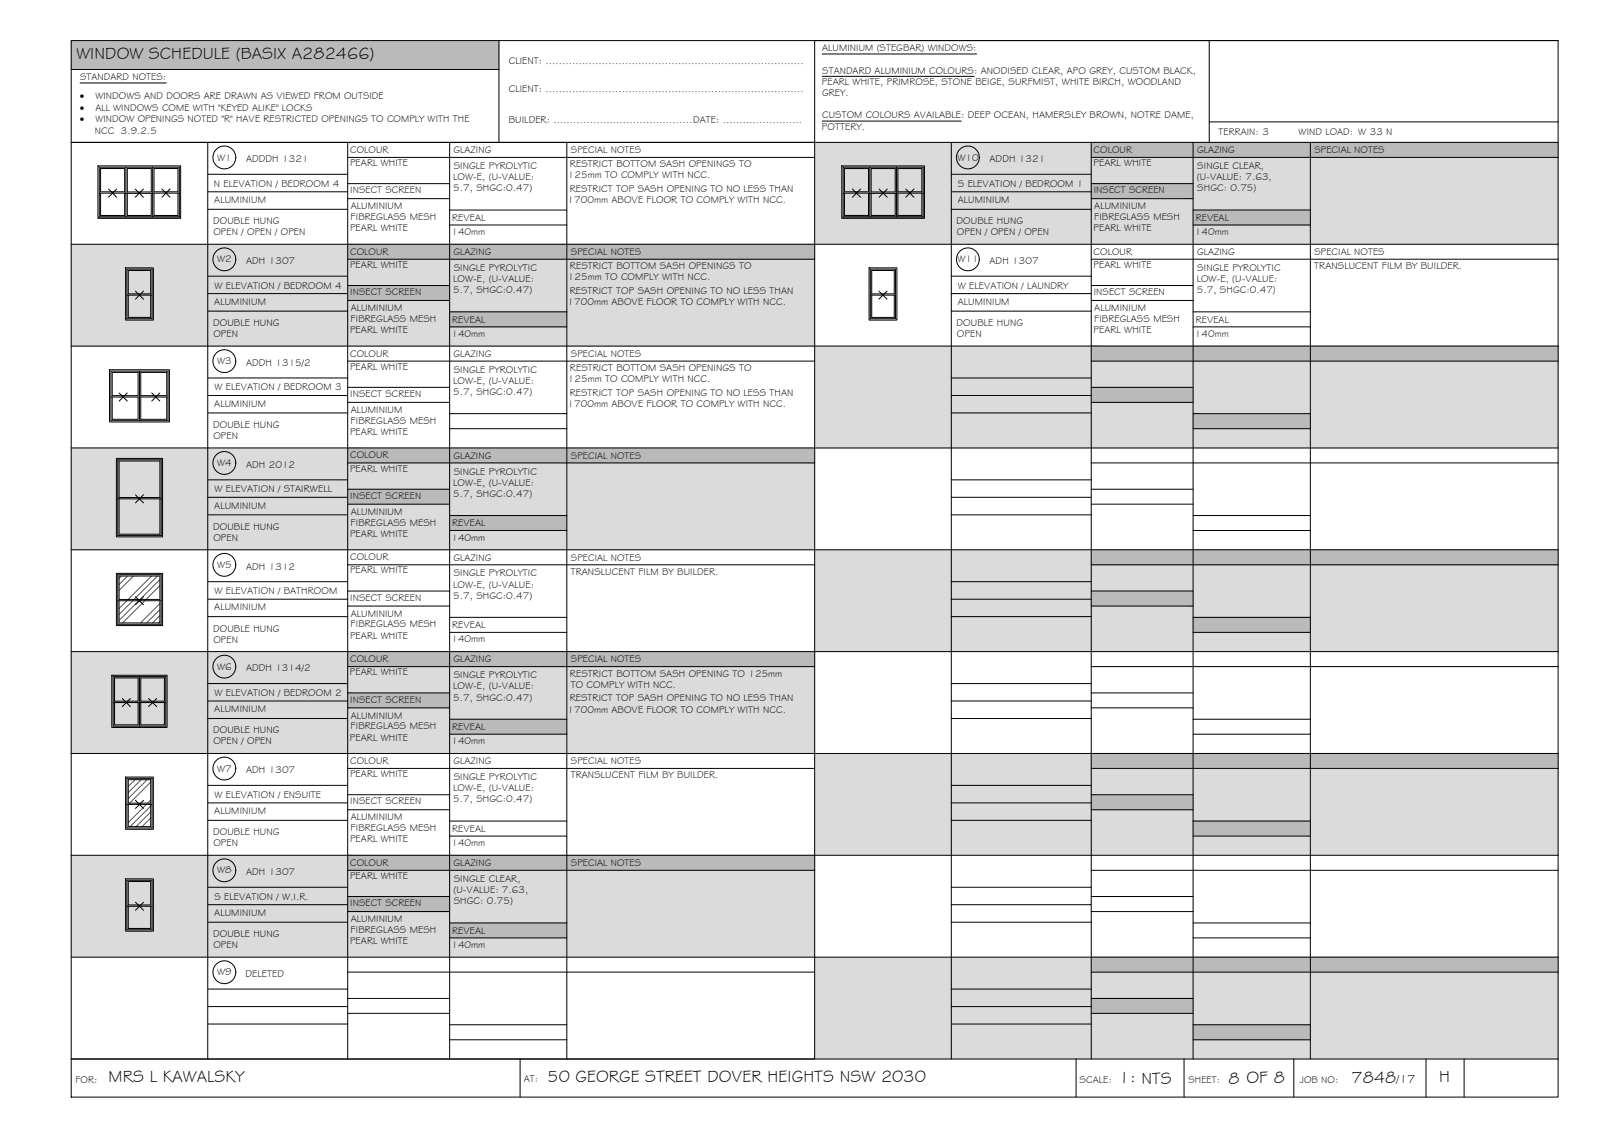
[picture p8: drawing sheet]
<svg xmlns="http://www.w3.org/2000/svg" width="420mm" height="297mm" viewBox="0 0 420 297" stroke-linecap="round" stroke-linejoin="round" font-family="sans-serif">
<!-- layer: WINDOW SCHEDULE HATCH -->
<g fill="#dbdbdb" stroke="#dbdbdb" stroke-width=".26">
<path d="M213.7 37.3l195 26.7v-26.7zM213.7 37.3l195 26.7h-195z"/>
<path d="M18.7 64l195 26.7v-26.7zM18.7 64l195 26.7h-195z"/>
<path d="M213.7 90.7l195 26.7v-26.7zM213.7 90.7l195 26.7h-195z"/>
<path d="M18.7 117.4l195 26.7v-26.7zM18.7 117.4l195 26.7h-195z"/>
<path d="M213.7 144.1l195 26.7v-26.7zM213.7 144.1l195 26.7h-195z"/>
<path d="M18.7 170.8l195 26.7v-26.7zM18.7 170.8l195 26.7h-195z"/>
<path d="M213.7 197.5l195 26.7v-26.7zM213.7 197.5l195 26.7h-195z"/>
<path d="M18.7 224.2l195 26.7v-26.7zM18.7 224.2l195 26.7h-195z"/>
<path d="M213.7 250.9l195 26.7v-26.7zM213.7 250.9l195 26.7h-195z"/>
</g>
<g fill="#bababa" stroke="#bababa" stroke-width=".26">
<path d="M18.7 10.6l112.2 7.6v-7.6zM18.7 10.6l112.2 7.6h-112.2z"/>
<path d="M286.2 37.3l122.5 4v-4zM286.2 37.3l122.5 4h-122.5z"/>
<path d="M286.2 48.1l26.7 4v-4zM286.2 48.1l26.7 4h-26.7z"/>
<path d="M312.9 55.1l30.8 3.9v-3.9zM312.9 55.1l30.8 3.9h-30.8z"/>
<path d="M91.2 64l122.5 4v-4zM91.2 64l122.5 4h-122.5z"/>
<path d="M91.2 74.9l26.7 3.9v-3.9zM91.2 74.9l26.7 3.9h-26.7z"/>
<path d="M117.9 81.8l30.8 3.9v-3.9zM117.9 81.8l30.8 3.9h-30.8z"/>
<path d="M286.2 90.7l122.5 4v-4zM286.2 90.7l122.5 4h-122.5z"/>
<path d="M286.2 101.6l26.7 3.9v-3.9zM286.2 101.6l26.7 3.9h-26.7z"/>
<path d="M312.9 108.5l30.8 3.9v-3.9zM312.9 108.5l30.8 3.9h-30.8z"/>
<path d="M91.2 117.4l122.5 4v-4zM91.2 117.4l122.5 4h-122.5z"/>
<path d="M91.2 128.3l26.7 3.9v-3.9zM91.2 128.3l26.7 3.9h-26.7z"/>
<path d="M117.9 135.2l30.8 3.9v-3.9zM117.9 135.2l30.8 3.9h-30.8z"/>
<path d="M286.2 144.1l122.5 4v-4zM286.2 144.1l122.5 4h-122.5z"/>
<path d="M286.2 155l26.7 3.9v-3.9zM286.2 155l26.7 3.9h-26.7z"/>
<path d="M312.9 161.9l30.8 3.9v-3.9zM312.9 161.9l30.8 3.9h-30.8z"/>
<path d="M91.2 170.8l122.5 4v-4zM91.2 170.8l122.5 4h-122.5z"/>
<path d="M91.2 181.6l26.7 4v-4zM91.2 181.6l26.7 4h-26.7z"/>
<path d="M117.9 188.6l30.8 3.9v-3.9zM117.9 188.6l30.8 3.9h-30.8z"/>
<path d="M286.2 197.5l122.5 4v-4zM286.2 197.5l122.5 4h-122.5z"/>
<path d="M286.2 208.4l26.7 3.9v-3.9zM286.2 208.4l26.7 3.9h-26.7z"/>
<path d="M312.9 215.3l30.8 3.9v-3.9zM312.9 215.3l30.8 3.9h-30.8z"/>
<path d="M91.2 224.2l122.5 4v-4zM91.2 224.2l122.5 4h-122.5z"/>
<path d="M91.2 235l26.7 4v-4zM91.2 235l26.7 4h-26.7z"/>
<path d="M117.9 242l30.8 3.9v-3.9zM117.9 242l30.8 3.9h-30.8z"/>
<path d="M286.2 250.9l122.5 4v-4zM286.2 250.9l122.5 4h-122.5z"/>
<path d="M286.2 261.8l26.7 3.9v-3.9zM286.2 261.8l26.7 3.9h-26.7z"/>
<path d="M312.9 268.7l30.8 3.9v-3.9zM312.9 268.7l30.8 3.9h-30.8z"/>
</g>
<!-- layer: BORDER -->
<g fill="none" stroke="#000" stroke-width=".26">
<path d="M18.7 10.6h390v277h-390zM18.7 18.2h112.2M130.9 10.6v26.7M317.1 10.6v26.7M408.7 10.6h-195v267M18.7 37.3h390M54.5 37.3v240.3M91.2 37.3v240.3M117.9 37.3v240.3M148.7 37.3v240.3M249.5 37.3v240.3M286.2 37.3v240.3"/>
<path d="M312.9 37.3v240.3M317.1 32h91.6M343.7 37.3v240.3M54.5 45.7h36.7M54.5 50.3h36.7M54.5 54.9h36.7M91.2 41.3h122.5M91.2 48.1h26.7M91.2 52.1h26.7M117.9 55.1h30.8M117.9 59h30.8M249.5 45.7h36.7"/>
<path d="M249.5 50.3h36.7M249.5 54.9h36.7M286.2 41.3h122.5M286.2 48.1h26.7M286.2 52.1h26.7M312.9 55.1h30.8M312.9 59h30.8M18.7 64h390M54.5 72.4h36.7M54.5 77h36.7M91.2 68h122.5M91.2 74.9h26.7"/>
<path d="M91.2 78.8h26.7M249.5 72.4h36.7M249.5 77h36.7M286.2 68h122.5M286.2 74.9h26.7M286.2 78.8h26.7M18.7 90.7h390M54.5 81.6h36.7M54.5 99.1h36.7M91.2 94.7h122.5M117.9 81.8h30.8M117.9 85.7h30.8"/>
<path d="M249.5 81.6h36.7M249.5 99.1h36.7M286.2 94.7h122.5M312.9 81.8h30.8M312.9 85.7h30.8M18.7 117.4h390M54.5 103.7h36.7M54.5 108.3h36.7M91.2 101.6h26.7M91.2 105.5h26.7M117.9 108.5h30.8M117.9 112.4h30.8"/>
<path d="M249.5 103.7h36.7M249.5 108.3h36.7M286.2 101.6h26.7M286.2 105.5h26.7M312.9 108.5h30.8M312.9 112.4h30.8M54.5 125.8h36.7M54.5 130.4h36.7M54.5 135h36.7M91.2 121.4h122.5M91.2 128.3h26.7M91.2 132.2h26.7"/>
<path d="M117.9 135.2h30.8M117.9 139.1h30.8M249.5 125.8h36.7M249.5 130.4h36.7M249.5 135h36.7M286.2 121.4h122.5M286.2 128.3h26.7M286.2 132.2h26.7M312.9 135.2h30.8M312.9 139.1h30.8M18.7 144.1h390M54.5 152.5h36.7"/>
<path d="M54.5 157.1h36.7M91.2 148.1h122.5M91.2 155h26.7M91.2 158.9h26.7M249.5 152.5h36.7M249.5 157.1h36.7M286.2 148.1h122.5M286.2 155h26.7M286.2 158.9h26.7M18.7 170.8h390M54.5 161.7h36.7M54.5 179.2h36.7"/>
<path d="M91.2 174.8h122.5M117.9 161.9h30.8M117.9 165.8h30.8M249.5 161.7h36.7M249.5 179.2h36.7M286.2 174.8h122.5M312.9 161.9h30.8M312.9 165.8h30.8M18.7 197.5h390M54.5 183.8h36.7M54.5 188.4h36.7M91.2 181.7h26.7"/>
<path d="M91.2 185.6h26.7M117.9 188.6h30.8M117.9 192.5h30.8M249.5 183.8h36.7M249.5 188.4h36.7M286.2 181.7h26.7M286.2 185.6h26.7M312.9 188.6h30.8M312.9 192.5h30.8M54.5 205.9h36.7M54.5 210.5h36.7M54.5 215.1h36.7"/>
<path d="M91.2 201.5h122.5M91.2 208.4h26.7M91.2 212.3h26.7M117.9 215.3h30.8M117.9 219.2h30.8M249.5 205.9h36.7M249.5 210.5h36.7M249.5 215.1h36.7M286.2 201.5h122.5M286.2 208.4h26.7M286.2 212.3h26.7M312.9 215.3h30.8"/>
<path d="M312.9 219.2h30.8M18.7 224.2h390M54.5 232.6h36.7M54.5 237.2h36.7M91.2 228.2h122.5M91.2 235h26.7M91.2 239h26.7M249.5 232.6h36.7M249.5 237.2h36.7M286.2 228.2h122.5M286.2 235h26.7M286.2 239h26.7"/>
<path d="M18.7 250.9h390M54.5 241.8h36.7M54.5 259.3h36.7M91.2 254.9h122.5M117.9 242h30.8M117.9 245.9h30.8M249.5 241.8h36.7M249.5 259.3h36.7M286.2 254.9h122.5M312.9 242h30.8M312.9 245.9h30.8M18.7 277.6h390"/>
<path d="M54.5 263.9h36.7M54.5 268.5h36.7M91.2 261.8h26.7M91.2 265.7h26.7M117.9 268.7h30.8M117.9 272.6h30.8M136.4 277.6v10M249.5 263.9h36.7M249.5 268.5h36.7M282.2 277.6v10M286.2 261.8h26.7M286.2 265.7h26.7"/>
<path d="M310.5 277.6v10M312.9 268.7h30.8M312.9 272.6h30.8M339.3 277.6v10M374 277.6v10M384 277.6v10"/>
</g>
<!-- layer: TEXT -->
<path d="M215.7 14.2h40.4M21 21.8h22.6M215.6 31.7h36.5M215.7 20h39.8" fill="none" stroke="#000" stroke-width=".26"/>
<!-- layer: WINDOWS -->
<g fill="none" stroke="#000" stroke-width=".26">
<path d="M26 43.8h21v13h-21zM26 50.6h7M26.4 44.2h6.3v6.1h-6.3zM26.4 50.6v5.9h6.3v-5.9M28.5 49.6l1 1 1.1-1M28.5 51.7l1-1.1 1.1 1.1M33 43.8v13M33 50.7h7M33.4 50.6v5.9h6.3v-5.9M33.4 44.2h6.3v6.1h-6.3zM35.5 49.6l1 1 1.1-1M35.5 51.7l1-1.1 1.1 1.1"/>
<path d="M40 43.8v13M40 50.6h7M40.4 44.2h6.3v6.1h-6.3zM40.4 50.6v5.9h6.3v-5.9M42.5 49.6l1 1 1.1-1M42.5 51.7l1-1.1 1.1 1.1M221.1 43.8h21v13h-21zM221.1 50.6h7M221.5 44.2h6.3v6.1h-6.3zM221.5 50.6v5.9h6.3v-5.9M223.6 49.6l1 1 1.1-1M223.6 51.7l1-1.1 1.1 1.1"/>
<path d="M228.1 50.7h7M228.1 43.8v13M228.5 50.6v5.9h6.3v-5.9M228.5 44.2h6.3v6.1h-6.3zM230.6 49.6l1 1 1.1-1M230.6 51.7l1-1.1 1.1 1.1M235.1 50.6h7M235.1 43.8v13M235.5 44.2h6.3v6.1h-6.3zM235.5 50.6v5.9h6.3v-5.9M237.6 49.6l1 1 1.1-1M237.6 51.7l1-1.1 1.1 1.1"/>
<path d="M33.3 70.6h6.6v13h-6.6zM33.3 77.4h6.6M33.6 70.9h5.9v6.1h-5.9zM33.6 77.4v5.8h5.9v-5.8M35.5 76.3l1.1 1.1 1-1.1M35.5 78.4l1.1-1 1 1M228.3 70.6h6.6v13h-6.6zM228.3 77.4h6.6M228.6 70.9h5.9v6.1h-5.9zM228.6 77.4v5.8h5.9v-5.8M230.5 76.3l1.1 1.1 1-1.1M230.5 78.4l1.1-1 1 1"/>
<path d="M29.1 97.3h15v13h-15zM29.4 97.6h6.8v6.1h-6.8zM36.6 97.3v13M36.9 97.6h6.8v6.1h-6.8zM29.1 104.1h15M29.4 104.1v5.8h6.8v-5.8M31.2 103l1.1 1.1 1.1-1.1M31.2 105.1l1.1-1 1.1 1M36.9 104.1v5.8h6.8v-5.8M39.8 103l1.1 1.1 1-1.1M39.8 105.1l1.1-1 1 1M30.9 120.5h11.4v19.9h-11.4z"/>
<path d="M30.9 130.8h11.4M31.2 120.9h10.7v9.5h-10.7zM31.2 130.8v9.3h10.7v-9.3M35.5 129.7l1.1 1.1 1-1.1M35.5 131.8l1.1-1 1 1M30.9 150.7h11.4v13h-11.4zM30.9 157.5h11.4M31.2 151h10.7v6.2h-10.7zM31.2 157.5v5.8h10.7v-5.8M35.5 156.4l1.1 1.1 1-1.1M35.5 158.6l1.1-1.1 1 1.1M29.7 177.4h13.8v13h-13.8z"/>
<path d="M30 177.7h6.2v6.1h-6.2zM36.6 177.4v13M36.9 177.7h6.2v6.1h-6.2zM29.7 184.2h13.8M30 184.2v5.8h6.2v-5.8M32.1 183.1l1 1.1 1.1-1.1M32.1 185.2l1-1 1.1 1M36.9 184.2v5.8h6.2v-5.8M39 183.1l1 1.1 1.1-1.1M39 185.2l1-1 1.1 1M33.3 204.1h6.6v13h-6.6zM33.3 210.9h6.6"/>
<path d="M33.6 204.4h5.9v6.2h-5.9zM33.6 210.9v5.8h5.9v-5.8M35.5 209.8l1.1 1.1 1-1.1M35.5 212l1.1-1.1 1 1.1M33.3 230.8h6.6v13h-6.6zM33.3 237.6h6.6M33.6 231.1h5.9v6.2h-5.9zM33.6 237.6v5.8h5.9v-5.8M35.5 236.5l1.1 1.1 1-1.1M35.5 238.6l1.1-1 1 1"/>
<circle cx="58.8" cy="41.3" r="3"/>
<circle cx="253.8" cy="41.3" r="3"/>
<circle cx="58.8" cy="68" r="3"/>
<circle cx="253.8" cy="68" r="3"/>
<circle cx="58.8" cy="94.7" r="3"/>
<circle cx="58.8" cy="121.4" r="3"/>
<circle cx="58.8" cy="148.1" r="3"/>
<circle cx="58.8" cy="174.8" r="3"/>
<circle cx="58.8" cy="201.5" r="3"/>
<circle cx="58.8" cy="228.2" r="3"/>
<circle cx="58.8" cy="254.9" r="3"/>
</g>
<!-- layer: NEWWORK -->
<path d="M25.7 43.5h21.7v13.7h-21.7zM25.7 57.2h21.7M220.8 43.5h21.7v13.7h-21.7zM220.8 57.2h21.7M32.9 70.2h7.3v13.7h-7.3zM227.9 70.2h7.3v13.7h-7.3zM28.7 96.9h15.7v13.7h-15.7zM30.5 120.2h12.1v20.6h-12.1zM30.5 150.3h12.1v13.7h-12.1zM29.3 177h14.5v13.7h-14.5zM32.9 203.7h7.3v13.7h-7.3zM32.9 230.4h7.3v13.7h-7.3z" fill="none" stroke="#000" stroke-width=".26"/>
<!-- layer: HATCH -->
<g fill="none" stroke="#545454" stroke-width=".26">
<path d="M31.9 151l-.7 .7M33.3 157.5l-2.1 2M33.5 151l-2.3 2.2M34.8 157.5l-3.6 3.6M35 151l-3.8 3.8M36.4 157.5l-5.2 5.2M38 157.5l-5.9 5.8M39.7 151l-6.1 6.2M41.3 151l-6.1 6.2M41.9 151.9l-5.1 5.3M41.9 153.5l-3.6 3.7M41.9 158.2l-5 5.1"/>
<path d="M41.9 159.8l-3.5 3.5M41.9 161.4l-1.9 1.9M41.9 163l-.3 .3M33.7 210.9h-.1M35.4 204.4l-1.8 1.8M37 204.4l-3.4 3.4M38.4 210.9l-4.8 4.7M38.6 204.4l-5 5M39.5 209.7l-.8 .9M39.5 211.3l-5.4 5.4M39.5 212.9l-3.8 3.8M39.5 205l-5.5 5.6"/>
<path d="M39.5 214.5l-2.2 2.2"/>
</g>
<g font-size="4.5">
<text x="20" y="15.6">WINDOW SCHEDULE (BASIX A282466)</text>
<text x="28.5" y="283.7">MRS L KAWALSKY</text>
<text x="143.6" y="283.7">50 GEORGE STREET DOVER HEIGHTS NSW 2030</text>
<text x="293.4" y="284">1: NTS</text>
<text x="322.2" y="284.2">8 OF 8</text>
<text x="354.5" y="283.8">7848</text>
<text x="377.4" y="283.8">H</text>
</g>
<text font-size="3.2" x="366.3" y="283.8">/17</text>
<g font-size="2.6">
<text x="133.4" y="16.9">CLIENT: ..............................................................................</text>
<text x="215.7" y="13.5">ALUMINIUM (STEGBAR) WINDOWS:</text>
<text x="21" y="21.1">STANDARD NOTES:</text>
<text x="215.6" y="22.2">PEARL WHITE, PRIMROSE, STONE BEIGE, SURFMIST, WHITE BIRCH, WOODLAND</text>
<text x="215.7" y="19.3">STANDARD ALUMINIUM COLOURS: ANODISED CLEAR, APO GREY, CUSTOM BLACK,</text>
<text x="21" y="26.1">·</text>
<text x="21" y="29.1">·</text>
<text x="25" y="29.1">ALL WINDOWS COME WITH &quot;KEYED ALIKE&quot; LOCKS</text>
<text x="25" y="26.1">WINDOWS AND DOORS ARE DRAWN AS VIEWED FROM OUTSIDE</text>
<text x="133.4" y="24">CLIENT: ..............................................................................</text>
<text x="215.6" y="25.2">GREY.</text>
<text x="21" y="32.1">·</text>
<text x="24.9" y="35.1">NCC 3.9.2.5</text>
<text x="25" y="32.1">WINDOW OPENINGS NOTED &quot;R&quot; HAVE RESTRICTED OPENINGS TO COMPLY WITH THE</text>
<text x="133.4" y="32.3">BUILDER: ..........................................DATE: ........................</text>
<text x="215.6" y="34">POTTERY.</text>
<text x="215.6" y="31">CUSTOM COLOURS AVAILABLE: DEEP OCEAN, HAMERSLEY BROWN, NOTRE DAME,</text>
<text x="319.6" y="35.4">TERRAIN: 3</text>
<text x="340.6" y="35.4">WIND LOAD: W 33 N</text>
<text x="91.8" y="40.1">COLOUR</text>
<text x="119" y="40.1">GLAZING</text>
<text x="149.7" y="40.1">SPECIAL NOTES</text>
<text x="286.8" y="40.1">COLOUR</text>
<text x="314" y="40.1">GLAZING</text>
<text x="344.7" y="40.1">SPECIAL NOTES</text>
<text x="57" y="42.1">W1</text>
<text x="64.5" y="42.5">ADDDH 1321</text>
<text x="91.8" y="43.5">PEARL WHITE</text>
<text x="118.9" y="47.2">LOW-E, (U-VALUE:</text>
<text x="119" y="44.3">SINGLE PYROLYTIC</text>
<text x="149" y="46.8">125mm TO COMPLY WITH NCC.</text>
<text x="149.5" y="43.9">RESTRICT BOTTOM SASH OPENINGS TO</text>
<text x="251.1" y="42.1">W10</text>
<text x="259.5" y="42.5">ADDH 1321</text>
<text x="286.8" y="43.5">PEARL WHITE</text>
<text x="313.9" y="47.2">(U-VALUE: 7.63,</text>
<text x="314" y="44.3">SINGLE CLEAR,</text>
<text x="56.1" y="49">N ELEVATION / BEDROOM 4</text>
<text x="56.2" y="53.2">ALUMINIUM</text>
<text x="91.8" y="50.7">INSECT SCREEN</text>
<text x="118.9" y="50.2">5.7, SHGC:0.47)</text>
<text x="148.9" y="53.3">1700mm ABOVE FLOOR TO COMPLY WITH NCC.</text>
<text x="149.4" y="50.4">RESTRICT TOP SASH OPENING TO NO LESS THAN</text>
<text x="251.2" y="49">S ELEVATION / BEDROOM 1</text>
<text x="251.2" y="53.2">ALUMINIUM</text>
<text x="286.9" y="50.7">INSECT SCREEN</text>
<text x="314" y="50.2">SHGC: 0.75)</text>
<text x="55.9" y="58.7">DOUBLE HUNG</text>
<text x="92" y="57.7">FIBREGLASS MESH</text>
<text x="92" y="54.9">ALUMINIUM</text>
<text x="118.6" y="57.9">REVEAL</text>
<text x="250.9" y="58.7">DOUBLE HUNG</text>
<text x="287" y="57.7">FIBREGLASS MESH</text>
<text x="287" y="54.9">ALUMINIUM</text>
<text x="313.6" y="57.9">REVEAL</text>
<text x="56" y="61.6">OPEN / OPEN / OPEN</text>
<text x="91.8" y="60.7">PEARL WHITE</text>
<text x="118.4" y="61.7">140mm</text>
<text x="251" y="61.6">OPEN / OPEN / OPEN</text>
<text x="286.8" y="60.7">PEARL WHITE</text>
<text x="313.4" y="61.7">140mm</text>
<text x="57" y="68.8">W2</text>
<text x="64.5" y="69.3">ADH 1307</text>
<text x="91.8" y="70.2">PEARL WHITE</text>
<text x="91.8" y="66.8">COLOUR</text>
<text x="119" y="66.9">GLAZING</text>
<text x="119" y="71">SINGLE PYROLYTIC</text>
<text x="149.5" y="70.6">RESTRICT BOTTOM SASH OPENINGS TO</text>
<text x="149.7" y="66.9">SPECIAL NOTES</text>
<text x="251.1" y="68.8">W11</text>
<text x="259.5" y="69.3">ADH 1307</text>
<text x="286.8" y="70.2">PEARL WHITE</text>
<text x="286.8" y="66.8">COLOUR</text>
<text x="314" y="66.9">GLAZING</text>
<text x="314" y="71">SINGLE PYROLYTIC</text>
<text x="344.7" y="70.6">TRANSLUCENT FILM BY BUILDER.</text>
<text x="344.7" y="66.9">SPECIAL NOTES</text>
<text x="56.2" y="75.7">W ELEVATION / BEDROOM 4</text>
<text x="91.8" y="77.4">INSECT SCREEN</text>
<text x="118.9" y="73.9">LOW-E, (U-VALUE:</text>
<text x="118.9" y="76.9">5.7, SHGC:0.47)</text>
<text x="149" y="73.5">125mm TO COMPLY WITH NCC.</text>
<text x="149.4" y="77.1">RESTRICT TOP SASH OPENING TO NO LESS THAN</text>
<text x="251.2" y="75.7">W ELEVATION / LAUNDRY</text>
<text x="286.9" y="77.4">INSECT SCREEN</text>
<text x="313.9" y="73.9">LOW-E, (U-VALUE:</text>
<text x="313.9" y="76.9">5.7, SHGC:0.47)</text>
<text x="56.2" y="79.9">ALUMINIUM</text>
<text x="92" y="81.6">ALUMINIUM</text>
<text x="148.9" y="80">1700mm ABOVE FLOOR TO COMPLY WITH NCC.</text>
<text x="251.2" y="79.9">ALUMINIUM</text>
<text x="287" y="81.6">ALUMINIUM</text>
<text x="55.9" y="85.5">DOUBLE HUNG</text>
<text x="56" y="88.4">OPEN</text>
<text x="91.8" y="87.4">PEARL WHITE</text>
<text x="92" y="84.4">FIBREGLASS MESH</text>
<text x="118.4" y="88.3">140mm</text>
<text x="118.6" y="84.6">REVEAL</text>
<text x="250.9" y="85.5">DOUBLE HUNG</text>
<text x="251" y="88.4">OPEN</text>
<text x="286.8" y="87.4">PEARL WHITE</text>
<text x="287" y="84.4">FIBREGLASS MESH</text>
<text x="313.4" y="88.3">140mm</text>
<text x="313.6" y="84.6">REVEAL</text>
<text x="57" y="95.5">W3</text>
<text x="64.5" y="95.9">ADDH 1315/2</text>
<text x="91.8" y="93.5">COLOUR</text>
<text x="119" y="93.5">GLAZING</text>
<text x="149.7" y="93.5">SPECIAL NOTES</text>
<text x="91.8" y="96.9">PEARL WHITE</text>
<text x="118.9" y="100.6">LOW-E, (U-VALUE:</text>
<text x="119" y="97.7">SINGLE PYROLYTIC</text>
<text x="149" y="100.2">125mm TO COMPLY WITH NCC.</text>
<text x="149.5" y="97.3">RESTRICT BOTTOM SASH OPENINGS TO</text>
<text x="56.2" y="106.7">ALUMINIUM</text>
<text x="56.2" y="102.4">W ELEVATION / BEDROOM 3</text>
<text x="91.8" y="104.1">INSECT SCREEN</text>
<text x="118.9" y="103.6">5.7, SHGC:0.47)</text>
<text x="148.9" y="106.7">1700mm ABOVE FLOOR TO COMPLY WITH NCC.</text>
<text x="149.4" y="103.8">RESTRICT TOP SASH OPENING TO NO LESS THAN</text>
<text x="55.9" y="112.2">DOUBLE HUNG</text>
<text x="92" y="111.1">FIBREGLASS MESH</text>
<text x="92" y="108.3">ALUMINIUM</text>
<text x="56" y="115.1">OPEN</text>
<text x="91.8" y="114.1">PEARL WHITE</text>
<text x="57" y="122.2">W4</text>
<text x="64.5" y="122.7">ADH 2012</text>
<text x="91.8" y="123.6">PEARL WHITE</text>
<text x="91.8" y="120.2">COLOUR</text>
<text x="119" y="120.3">GLAZING</text>
<text x="119" y="124.4">SINGLE PYROLYTIC</text>
<text x="149.7" y="120.3">SPECIAL NOTES</text>
<text x="56.2" y="129.1">W ELEVATION / STAIRWELL</text>
<text x="91.8" y="130.8">INSECT SCREEN</text>
<text x="118.9" y="127.4">LOW-E, (U-VALUE:</text>
<text x="118.9" y="130.3">5.7, SHGC:0.47)</text>
<text x="56.2" y="133.3">ALUMINIUM</text>
<text x="92" y="137.8">FIBREGLASS MESH</text>
<text x="92" y="135">ALUMINIUM</text>
<text x="118.6" y="138">REVEAL</text>
<text x="55.9" y="138.9">DOUBLE HUNG</text>
<text x="56" y="141.8">OPEN</text>
<text x="91.8" y="140.8">PEARL WHITE</text>
<text x="118.4" y="141.7">140mm</text>
<text x="57" y="148.9">W5</text>
<text x="64.5" y="149.3">ADH 1312</text>
<text x="91.8" y="146.9">COLOUR</text>
<text x="119" y="147">GLAZING</text>
<text x="149.7" y="147">SPECIAL NOTES</text>
<text x="56.2" y="155.8">W ELEVATION / BATHROOM</text>
<text x="91.8" y="150.3">PEARL WHITE</text>
<text x="118.9" y="154">LOW-E, (U-VALUE:</text>
<text x="119" y="151.1">SINGLE PYROLYTIC</text>
<text x="149.7" y="150.7">TRANSLUCENT FILM BY BUILDER.</text>
<text x="56.2" y="160">ALUMINIUM</text>
<text x="91.8" y="157.5">INSECT SCREEN</text>
<text x="92" y="161.7">ALUMINIUM</text>
<text x="118.9" y="157">5.7, SHGC:0.47)</text>
<text x="55.9" y="165.6">DOUBLE HUNG</text>
<text x="91.8" y="167.5">PEARL WHITE</text>
<text x="92" y="164.5">FIBREGLASS MESH</text>
<text x="118.6" y="164.7">REVEAL</text>
<text x="56" y="168.5">OPEN</text>
<text x="91.8" y="173.6">COLOUR</text>
<text x="118.4" y="168.4">140mm</text>
<text x="119" y="173.6">GLAZING</text>
<text x="149.7" y="173.7">SPECIAL NOTES</text>
<text x="57" y="175.6">W6</text>
<text x="64.5" y="176">ADDH 1314/2</text>
<text x="91.8" y="177">PEARL WHITE</text>
<text x="119" y="177.8">SINGLE PYROLYTIC</text>
<text x="149.5" y="177.4">RESTRICT BOTTOM SASH OPENING TO 125mm</text>
<text x="56.2" y="182.5">W ELEVATION / BEDROOM 2</text>
<text x="91.8" y="184.2">INSECT SCREEN</text>
<text x="118.9" y="180.7">LOW-E, (U-VALUE:</text>
<text x="118.9" y="183.7">5.7, SHGC:0.47)</text>
<text x="149.4" y="183.9">RESTRICT TOP SASH OPENING TO NO LESS THAN</text>
<text x="149.7" y="180.3">TO COMPLY WITH NCC.</text>
<text x="56.2" y="186.7">ALUMINIUM</text>
<text x="92" y="191.2">FIBREGLASS MESH</text>
<text x="92" y="188.4">ALUMINIUM</text>
<text x="118.6" y="191.4">REVEAL</text>
<text x="148.9" y="186.8">1700mm ABOVE FLOOR TO COMPLY WITH NCC.</text>
<text x="55.9" y="192.2">DOUBLE HUNG</text>
<text x="56" y="195.1">OPEN / OPEN</text>
<text x="91.8" y="194.2">PEARL WHITE</text>
<text x="118.4" y="195.1">140mm</text>
<text x="57" y="202.3">W7</text>
<text x="64.5" y="202.7">ADH 1307</text>
<text x="91.8" y="203.7">PEARL WHITE</text>
<text x="91.8" y="200.3">COLOUR</text>
<text x="119" y="200.4">GLAZING</text>
<text x="149.7" y="200.4">SPECIAL NOTES</text>
<text x="56.2" y="209.2">W ELEVATION / ENSUITE</text>
<text x="118.9" y="207.4">LOW-E, (U-VALUE:</text>
<text x="119" y="204.5">SINGLE PYROLYTIC</text>
<text x="149.7" y="204.1">TRANSLUCENT FILM BY BUILDER.</text>
<text x="56.2" y="213.4">ALUMINIUM</text>
<text x="91.8" y="210.9">INSECT SCREEN</text>
<text x="92" y="215.1">ALUMINIUM</text>
<text x="118.9" y="210.4">5.7, SHGC:0.47)</text>
<text x="55.9" y="219">DOUBLE HUNG</text>
<text x="56" y="221.9">OPEN</text>
<text x="91.8" y="220.9">PEARL WHITE</text>
<text x="92" y="217.9">FIBREGLASS MESH</text>
<text x="118.4" y="221.8">140mm</text>
<text x="118.6" y="218.1">REVEAL</text>
<text x="91.8" y="227">COLOUR</text>
<text x="119" y="227">GLAZING</text>
<text x="149.7" y="227.1">SPECIAL NOTES</text>
<text x="57" y="229">W8</text>
<text x="64.5" y="229.5">ADH 1307</text>
<text x="91.8" y="230.4">PEARL WHITE</text>
<text x="119" y="231.2">SINGLE CLEAR,</text>
<text x="56.2" y="235.9">S ELEVATION / W.I.R.</text>
<text x="91.8" y="237.6">INSECT SCREEN</text>
<text x="118.9" y="234.1">(U-VALUE: 7.63,</text>
<text x="119" y="237.1">SHGC: 0.75)</text>
<text x="55.9" y="245.7">DOUBLE HUNG</text>
<text x="56.2" y="240.1">ALUMINIUM</text>
<text x="92" y="244.6">FIBREGLASS MESH</text>
<text x="92" y="241.8">ALUMINIUM</text>
<text x="118.6" y="244.8">REVEAL</text>
<text x="56" y="248.6">OPEN</text>
<text x="91.8" y="247.6">PEARL WHITE</text>
<text x="118.4" y="248.6">140mm</text>
<text x="57" y="255.7">W9</text>
<text x="64.4" y="256.2">DELETED</text>
<text x="19.8" y="283.8">FOR:</text>
<text x="137.4" y="283.7">AT:</text>
<text x="283.1" y="284">SCALE:</text>
<text x="311.7" y="284">SHEET:</text>
<text x="340.9" y="284">JOB NO:</text>
</g>
</svg>
